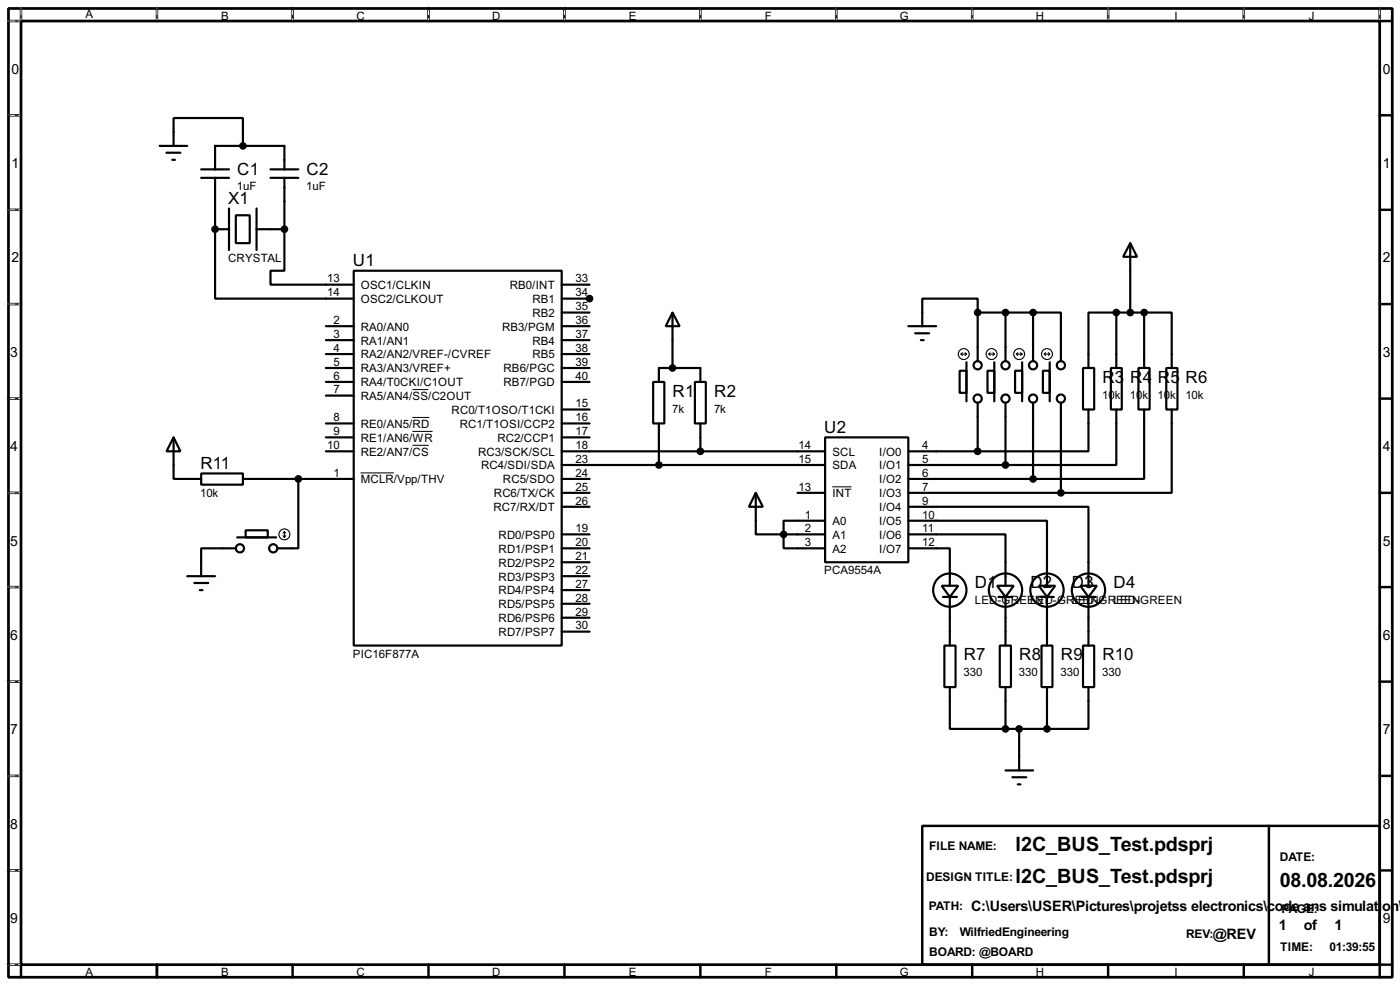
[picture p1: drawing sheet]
<svg xmlns="http://www.w3.org/2000/svg" width="256mm" height="180mm" viewBox="0 0 256 180" stroke-linecap="round" stroke-linejoin="round" font-family="sans-serif">
<path d="M1.6 1.6h253.5v177.3h-253.5zM3.9 3.9h248.9v172.7h-248.9z" fill="none" stroke="#000" stroke-width=".5"/>
<g fill="none" stroke="#000" stroke-width=".45">
<path d="M3.9 1.6v2.3h-2.3M28.8 1.6v2.3M53.6 1.6v2.3M78.5 1.6v2.3M103.4 1.6v2.3M128.3 1.6v2.3M153.2 1.6v2.3M178.1 1.6v2.3M203 1.6v2.3M227.9 1.6v2.3M252.8 1.6v2.3h2.3M1.6 21.1h2.3"/>
<path d="M1.6 38.4h2.3M252.8 21.1h2.3M252.8 38.4h2.3M1.6 55.7h2.3M252.8 55.7h2.3M1.6 73h2.3M252.8 73h2.3M1.6 90.2h2.3M252.8 90.2h2.3M1.6 107.5h2.3M252.8 107.5h2.3M1.6 124.8h2.3"/>
<path d="M252.8 124.8h2.3M1.6 142h2.3M1.6 159.3h2.3M169 151.2h83.8v25.4h-83.8zM232.5 151.2v25.4M252.8 142h2.3M252.8 159.3h2.3M1.6 176.6h2.3v2.3M28.8 176.6v2.3M53.6 176.6v2.3M78.5 176.6v2.3M103.4 176.6v2.3"/>
<path d="M128.3 176.6v2.3M153.2 176.6v2.3M178.1 176.6v2.3M203 176.6v2.3M227.9 176.6v2.3M255.1 176.6h-2.3v2.3"/>
</g>
<g fill="none" stroke="#fff" stroke-width=".18">
<path d="M1.3 3.9h2.3M3.9 1.3v2.3M28.8 1.3v2.3M53.6 1.3v2.3M78.5 1.3v2.3M103.4 1.3v2.3M128.3 1.3v2.3M153.2 1.3v2.3M178.1 1.3v2.3M203 1.3v2.3M227.9 1.3v2.3M252.8 1.3v2.3"/>
<path d="M1.3 21.1h2.3M1.3 38.4h2.3M1.3 55.7h2.3M1.3 73h2.3M1.3 90.2h2.3M1.3 107.5h2.3M1.3 124.8h2.3M1.3 142h2.3M1.3 159.3h2.3M1.3 176.6h2.3"/>
</g>
<g fill="none" stroke="#000" stroke-width=".18" stroke-dasharray=".5 1">
<path d="M1.3 3.9h2.3M3.9 1.3v2.3M28.8 1.3v2.3M53.6 1.3v2.3M78.5 1.3v2.3M103.4 1.3v2.3M128.3 1.3v2.3M153.2 1.3v2.3M178.1 1.3v2.3M203 1.3v2.3M227.9 1.3v2.3M252.8 1.3v2.3"/>
<path d="M1.3 21.1h2.3M1.3 38.4h2.3M1.3 55.7h2.3M1.3 73h2.3M1.3 90.2h2.3M1.3 107.5h2.3M1.3 124.8h2.3M1.3 142h2.3M1.3 159.3h2.3M1.3 176.6h2.3"/>
</g>
<g fill="none" stroke="#000" stroke-width=".4">
<path d="M29.3 26.7h5M30.5 28h2.6M31.6 29.3h.5M31.8 26.7v-5.1h12.7v5.1M36.9 31h5.1M36.9 32.6h5.1M39.4 31v-4.3h12.7v4.3M39.4 32.6v9.4M42 38.2v7.6M43.2 39.4h2.6v5.1h-2.6zM47 38.2v7.6M49.6 31h5.1"/>
<path d="M49.6 32.6h5.1M52.1 32.6v9.4M39.4 42v12.7h25.4M39.4 42h2.6M47 42h5.1M52.1 42v7.6h-2.5v2.5h15.2M59.7 59.7h5.1M64.8 49.6h38.1v68.6h-38.1zM102.9 57.2h5.1M102.9 59.7h5.1M102.9 52.1h5.1M102.9 54.7h5.1"/>
<path d="M123.2 57.2l1.3 2.5h-2.5zM123.2 57.2v10.2M166.4 59.7h5.1M179.1 57.2v-2.5h-10.1v5M179.1 57.2v8.9M179.1 57.2h10.2M184.2 57.2v8.9M189.3 57.2h5.1v8.9M189.3 57.2v8.9M204.5 57.2h-5.1v10.2M204.5 57.2v10.2M204.5 57.2h5.1"/>
<path d="M207.1 44.5l1.2 2.5h-2.5zM207.1 44.5v12.7M209.6 57.2h5.1v10.2M209.6 57.2v10.2M59.7 67.4h5.1M59.7 62.3h5.1M59.7 64.8h5.1M59.7 69.9h5.1M59.7 72.4h5.1M59.7 77.5h5.1M102.9 67.4h5.1M102.9 62.3h5.1"/>
<path d="M102.9 64.8h5.1M102.9 69.9h5.1M102.9 77.5h5.1M102.9 75h5.1M119.7 69.9h2v7.6h-2zM120.7 69.9v-2.5h7.6v2.5M120.7 77.5v7.6M127.3 69.9h2v7.6h-2zM128.3 77.5v5.1M167.7 61h2.5M168.7 62.3h.5M175.8 67.9h1.3v4h-1.3z"/>
<path d="M177.1 66.3v7.2M179.1 73.7v8.9M180.9 67.9h1.3v4h-1.3zM182.2 66.3v7.2M184.2 73.7v11.4M186 67.9h1.3v4h-1.3zM187.3 66.3v7.2M189.3 73.7v14M191.1 67.9h1.2v4h-1.2zM192.3 66.3v7.2M194.4 73.7v16.5M198.4 67.4h2.1v7.6h-2.1z"/>
<path d="M199.4 75v7.6h-20.3M203.5 67.4h2v7.6h-2zM204.5 75v10.1h-20.3M208.6 67.4h2v7.6h-2zM209.6 75v12.7h-20.3M213.7 67.4h2v7.6h-2zM214.7 75v15.2h-20.3M31.8 80.1l1.3 2.5h-2.6zM31.8 80.1v7.6h5.1M36.9 86.7h7.6v2h-7.6zM43.5 98.4h7.1M44.5 87.7h20.3"/>
<path d="M45 97.1h4.1v1.3h-4.1zM54.7 87.7v12.7h-3.8M59.7 82.6h5.1M59.7 80.1h5.1M102.9 87.7h5.1M102.9 82.6h48.3M102.9 85.1h48.3M102.9 90.2h5.1M102.9 97.8h5.1M102.9 80.1h5.1M102.9 92.8h5.1M138.5 90.2l1.3 2.6h-2.6z"/>
<path d="M138.5 90.2v7.6h5.1M143.6 97.8v2.6h7.6M143.6 97.8h7.6M146.1 90.2h5.1M151.2 80.1h15.2v22.8h-15.2zM151.2 95.3h-7.6v2.5M166.4 97.8h17.8v9.4M166.4 95.3h25.4v11.9M166.4 92.8h33v14.4M166.4 87.7h22.9M166.4 82.6h12.7M166.4 85.1h17.8"/>
<path d="M166.4 90.2h28M34.3 105.5h5.1M35.6 106.7h2.6M36.6 108h.5M43.2 100.4h-6.3v5.1M102.9 100.4h5.1M102.9 115.6h5.1M102.9 113.1h5.1M102.9 110.5h5.1M102.9 108h5.1M102.9 105.5h5.1M102.9 102.9h5.1"/>
<path d="M166.4 100.4h7.6v6.8M172.5 107.2h3.1l-1.6 2.1zM172.8 109.3h2.5M173 118.2h2.1v7.6h-2.1zM174 109.3v8.9M182.7 107.2h3l-1.5 2.1zM182.9 109.3h2.6M183.2 118.2h2v7.6h-2zM184.2 109.3v8.9M190.3 107.2h3l-1.5 2.1zM190.6 109.3h2.5M190.8 118.2h2v7.6h-2z"/>
<path d="M191.8 109.3v8.9M197.9 107.2h3.1l-1.6 2.1zM198.2 109.3h2.5M198.4 118.2h2.1v7.6h-2.1zM199.4 109.3v8.9M174 125.8v7.6h10.2M184.2 125.8v7.6M184.2 133.4h7.6M186.7 133.4v7.6M191.8 125.8v7.6M199.4 125.8v7.6h-7.6M184.2 141h5.1"/>
<path d="M185.5 142.3h2.5M186.5 143.6h.5"/>
<circle cx="179.1" cy="73" r=".75"/>
<circle cx="179.1" cy="66.9" r=".75"/>
<circle cx="184.2" cy="66.9" r=".75"/>
<circle cx="184.2" cy="73" r=".75"/>
<circle cx="189.2" cy="73" r=".75"/>
<circle cx="189.2" cy="66.9" r=".75"/>
<circle cx="194.3" cy="73" r=".75"/>
<circle cx="194.3" cy="66.9" r=".75"/>
<circle cx="43.9" cy="100.4" r=".75"/>
<circle cx="50" cy="100.4" r=".75"/>
<circle cx="174" cy="108" r="3.1"/>
<circle cx="184.2" cy="108" r="3.1"/>
<circle cx="191.8" cy="108" r="3.1"/>
<circle cx="199.4" cy="108" r="3.1"/>
</g>
<g fill="#000">
<circle cx="39.4" cy="42" r=".2"/>
<circle cx="108" cy="54.7" r=".2"/>
</g>
<path d="M75.6 71.3h2.9M75.6 76.4h3.1M75.6 79h3.7M66.1 86.6h6.1M75.6 81.5h3M152.5 89.1h3.5" fill="none" stroke="#000" stroke-width=".18"/>
<g fill="#000" stroke="#000" stroke-width=".4">
<circle cx="44.5" cy="26.7" r=".5"/>
<circle cx="39.4" cy="42" r=".5"/>
<circle cx="52.1" cy="42" r=".5"/>
<circle cx="108" cy="54.7" r=".5"/>
<circle cx="179.1" cy="57.2" r=".5"/>
<circle cx="184.2" cy="57.2" r=".5"/>
<circle cx="189.2" cy="57.2" r=".5"/>
<circle cx="204.5" cy="57.2" r=".5"/>
<circle cx="207" cy="57.2" r=".5"/>
<circle cx="209.6" cy="57.2" r=".5"/>
<circle cx="123.2" cy="67.4" r=".5"/>
<circle cx="54.6" cy="87.7" r=".5"/>
<circle cx="120.7" cy="85.1" r=".5"/>
<circle cx="128.3" cy="82.6" r=".5"/>
<circle cx="143.5" cy="97.8" r=".5"/>
<circle cx="179.1" cy="82.6" r=".5"/>
<circle cx="184.2" cy="85.1" r=".5"/>
<circle cx="189.2" cy="87.7" r=".5"/>
<circle cx="194.3" cy="90.2" r=".5"/>
<circle cx="184.2" cy="133.4" r=".5"/>
<circle cx="186.7" cy="133.4" r=".5"/>
<circle cx="191.8" cy="133.4" r=".5"/>
</g>
<g fill="none" stroke="#000" stroke-width=".2">
<path d="M176.1 64.8h1M176.1 64.8l.2 .3M176.3 64.6l-.2 .2M176.8 64.6l.3 .2M177.1 64.8l-.3 .3M181.2 64.8h1M181.2 64.8l.2 .3M181.4 64.6l-.2 .2M181.9 64.6l.3 .2M182.2 64.8l-.3 .3M186.2 64.8h1.1M186.2 64.8l.3 .3"/>
<path d="M186.5 64.6l-.3 .2M187 64.6l.3 .2M187.3 64.8l-.3 .3M191.3 64.8h1M191.3 64.8l.3 .3M191.6 64.6l-.3 .2M192.1 64.6l.2 .2M192.3 64.8l-.2 .3M51.9 98.1l.2 .3M52.1 97.3v1.1M52.1 97.3l-.2 .3M52.1 97.3l.3 .3"/>
<path d="M52.4 98.1l-.3 .3"/>
<circle cx="176.5" cy="64.8" r="1"/>
<circle cx="181.6" cy="64.8" r="1"/>
<circle cx="186.7" cy="64.8" r="1"/>
<circle cx="191.8" cy="64.8" r="1"/>
<circle cx="52.1" cy="97.8" r="1"/>
</g>
<g font-size="4.1">
<text x="186" y="155.8">I2C_BUS_Test.pdsprj</text>
<text x="186" y="161.7">I2C_BUS_Test.pdsprj</text>
<text x="234.5" y="162.4">08.08.2026</text>
</g>
<g font-size="3.5">
<text x="43.5" y="31.9">C1</text>
<text x="56.2" y="31.9">C2</text>
<text x="41.8" y="37.4">X1</text>
<text x="64.7" y="48.7">U1</text>
<text x="202" y="70.1">R</text>
<text x="204.3" y="70.1">3</text>
<text x="207.1" y="70.1">R</text>
<text x="209.4" y="70.1">4</text>
<text x="212.1" y="70.1">R</text>
<text x="214.4" y="70.1">5</text>
<text x="217.2" y="70.1">R6</text>
<text x="123.2" y="72.6">R1</text>
<text x="130.9" y="72.6">R2</text>
<text x="151" y="79.3">U2</text>
<text x="36.7" y="85.9">R11</text>
<text x="178.6" y="107.7">D1</text>
<text x="188.8" y="107.7">D2</text>
<text x="196.4" y="107.7">D3</text>
<text x="204" y="107.7">D4</text>
<text x="176.6" y="120.9">R7</text>
<text x="186.7" y="120.9">R8</text>
<text x="194.4" y="120.9">R9</text>
<text x="202" y="120.9">R10</text>
</g>
<g font-size="3">
<text x="177.9" y="166.7">C:\Users\USER\Pictures\projetss electronics\code ans simulati</text>
<text x="253.2" y="166.7">on\</text>
<text x="222.2" y="171.8">@REV</text>
<text x="234.3" y="170.3">1</text>
<text x="238.9" y="170.3">of</text>
<text x="244.5" y="170.3">1</text>
</g>
<g font-size="2.9">
<text x="2.1" y="13.5">0</text>
<text x="253.4" y="13.5">0</text>
<text x="2.1" y="30.7">1</text>
<text x="253.4" y="30.7">1</text>
<text x="2.1" y="48">2</text>
<text x="253.4" y="48">2</text>
<text x="1.9" y="65.3">3</text>
<text x="253.4" y="65.3">3</text>
<text x="1.9" y="82.5">4</text>
<text x="253.4" y="82.5">4</text>
<text x="1.9" y="99.9">5</text>
<text x="253.4" y="99.9">5</text>
<text x="1.9" y="117.1">6</text>
<text x="253.4" y="117.1">6</text>
<text x="1.9" y="134.4">7</text>
<text x="253.4" y="134.4">7</text>
<text x="1.9" y="151.7">8</text>
<text x="253.4" y="151.7">8</text>
<text x="1.9" y="168.9">9</text>
<text x="253.4" y="168.9">9</text>
</g>
<g font-size="2.5">
<text x="170.2" y="155.6">FILE NAME:</text>
<text x="169.7" y="161.2">DESIGN TITLE:</text>
<text x="234.5" y="157.7">DATE:</text>
<text x="170.1" y="166.5">PATH:</text>
<text x="234.8" y="167.1">PAGE:</text>
<text x="170.2" y="171.4">BY:</text>
<text x="175.8" y="171.4">WilfriedEngineering</text>
<text x="217.3" y="171.6">REV:</text>
<text x="170.2" y="175">BOARD: @BOARD</text>
<text x="234.5" y="174.1">TIME:</text>
<text x="243.6" y="174.1">01:39:55</text>
</g>
<g font-size="2.4">
<text x="15.6" y="3.4">A</text>
<text x="40.5" y="3.6">B</text>
<text x="65.3" y="3.6">C</text>
<text x="90.2" y="3.6">D</text>
<text x="115.2" y="3.6">E</text>
<text x="140.1" y="3.6">F</text>
<text x="164.8" y="3.6">G</text>
<text x="189.8" y="3.6">H</text>
<text x="215.1" y="3.6">I</text>
<text x="239.8" y="3.6">J</text>
<text x="43.4" y="34.9">1uF</text>
<text x="56.1" y="34.9">1uF</text>
<text x="41.8" y="48">CRYSTAL</text>
<text x="60" y="51.7">13</text>
<text x="66.1" y="52.9">OSC1/CLKIN</text>
<text x="93.4" y="52.9">RB0/INT</text>
<text x="105.5" y="51.7">33</text>
<text x="60" y="54.3">14</text>
<text x="61.1" y="59.3">2</text>
<text x="66.1" y="55.4">OSC2/CLKOUT</text>
<text x="97.5" y="58">RB2</text>
<text x="97.5" y="55.4">RB1</text>
<text x="105.5" y="59.3">36</text>
<text x="105.5" y="56.8">35</text>
<text x="105.5" y="54.3">34</text>
<text x="61.1" y="61.9">3</text>
<text x="61.1" y="64.4">4</text>
<text x="66.1" y="60.5">RA0/AN0</text>
<text x="66.1" y="63.1">RA1/AN1</text>
<text x="66.1" y="65.6">RA2/AN2/VREF-/CVREF</text>
<text x="92" y="60.5">RB3/PGM</text>
<text x="97.5" y="65.6">RB5</text>
<text x="97.5" y="63.1">RB4</text>
<text x="105.5" y="64.4">38</text>
<text x="105.5" y="61.9">37</text>
<text x="61.1" y="69.5">6</text>
<text x="61.1" y="72">7</text>
<text x="61.1" y="67">5</text>
<text x="66.1" y="70.7">RA4/T0CKI/C1OUT</text>
<text x="66.1" y="68.1">RA3/AN3/VREF+</text>
<text x="92.2" y="70.7">RB7/PGD</text>
<text x="92.2" y="68.1">RB6/PGC</text>
<text x="105.5" y="69.5">40</text>
<text x="105.5" y="67">39</text>
<text x="61.1" y="77.1">8</text>
<text x="66.1" y="73.2">RA5/AN4/SS/C2OUT</text>
<text x="82.7" y="75.8">RC0/T1OSO/T1CKI</text>
<text x="105.5" y="77.1">16</text>
<text x="105.5" y="74.6">15</text>
<text x="123.2" y="75.5">7k</text>
<text x="130.8" y="75.5">7k</text>
<text x="201.9" y="73">10k</text>
<text x="207" y="73">10k</text>
<text x="212.1" y="73">10k</text>
<text x="217.2" y="73">10k</text>
<text x="60" y="82.2">10</text>
<text x="61.1" y="79.7">9</text>
<text x="66.1" y="78.3">RE0/AN5/RD</text>
<text x="66.1" y="80.8">RE1/AN6/WR</text>
<text x="66.1" y="83.4">RE2/AN7/CS</text>
<text x="84.2" y="78.3">RC1/T1OSI/CCP2</text>
<text x="87.6" y="83.4">RC3/SCK/SCL</text>
<text x="91.1" y="80.8">RC2/CCP1</text>
<text x="105.5" y="79.7">17</text>
<text x="105.5" y="82.2">18</text>
<text x="146.3" y="82.2">14</text>
<text x="152.5" y="83.4">SCL</text>
<text x="161.1" y="83.4">I/O0</text>
<text x="169" y="82.2">4</text>
<text x="61.1" y="87.3">1</text>
<text x="66.1" y="88.5">MCLR/Vpp/THV</text>
<text x="88.1" y="85.9">RC4/SDI/SDA</text>
<text x="92.1" y="88.5">RC5/SDO</text>
<text x="105.5" y="89.8">25</text>
<text x="105.5" y="87.3">24</text>
<text x="105.5" y="84.7">23</text>
<text x="146.3" y="84.7">15</text>
<text x="146.3" y="89.8">13</text>
<text x="152.5" y="85.9">SDA</text>
<text x="161.1" y="85.9">I/O1</text>
<text x="161.1" y="88.5">I/O2</text>
<text x="169" y="84.7">5</text>
<text x="169" y="87.3">6</text>
<text x="169" y="89.8">7</text>
<text x="36.7" y="90.9">10k</text>
<text x="90.4" y="93.6">RC7/RX/DT</text>
<text x="90.5" y="91">RC6/TX/CK</text>
<text x="105.5" y="92.4">26</text>
<text x="147.5" y="94.9">1</text>
<text x="152.5" y="91">INT</text>
<text x="161.1" y="91">I/O3</text>
<text x="161.1" y="93.6">I/O4</text>
<text x="169" y="92.4">9</text>
<text x="169" y="94.9">10</text>
<text x="91.3" y="98.6">RD0/PSP0</text>
<text x="91.3" y="101.2">RD1/PSP1</text>
<text x="105.5" y="97.4">19</text>
<text x="105.5" y="100">20</text>
<text x="147.5" y="97.4">2</text>
<text x="147.5" y="100">3</text>
<text x="152.5" y="96.1">A0</text>
<text x="152.5" y="98.6">A1</text>
<text x="152.5" y="101.2">A2</text>
<text x="161.1" y="96.1">I/O5</text>
<text x="161.1" y="98.6">I/O6</text>
<text x="161.1" y="101.2">I/O7</text>
<text x="169" y="97.4">11</text>
<text x="169" y="100">12</text>
<text x="91.3" y="106.3">RD3/PSP3</text>
<text x="91.3" y="103.7">RD2/PSP2</text>
<text x="105.5" y="107.6">27</text>
<text x="105.5" y="105.1">22</text>
<text x="105.5" y="102.5">21</text>
<text x="151" y="105.1">PCA9554A</text>
<text x="91.3" y="113.9">RD6/PSP6</text>
<text x="91.3" y="111.3">RD5/PSP5</text>
<text x="91.3" y="108.8">RD4/PSP4</text>
<text x="105.5" y="112.7">29</text>
<text x="105.5" y="110.1">28</text>
<text x="178.6" y="110.6">LED-GREELN</text>
<text x="189.9" y="110.6">ED-GRLEEEDN-GRLEEEDN-GREEN</text>
<text x="91.3" y="116.4">RD7/PSP7</text>
<text x="105.5" y="115.2">30</text>
<text x="64.6" y="120.4">PIC16F877A</text>
<text x="176.5" y="123.8">330</text>
<text x="186.7" y="123.8">330</text>
<text x="194.3" y="123.8">330</text>
<text x="201.9" y="123.8">330</text>
<text x="15.6" y="178.7">A</text>
<text x="40.5" y="178.7">B</text>
<text x="65.3" y="178.7">C</text>
<text x="90.2" y="178.7">D</text>
<text x="115.2" y="178.7">E</text>
<text x="140.1" y="178.7">F</text>
<text x="164.8" y="178.7">G</text>
<text x="189.8" y="178.7">H</text>
<text x="215.1" y="178.7">I</text>
<text x="239.8" y="178.7">J</text>
</g>
</svg>
